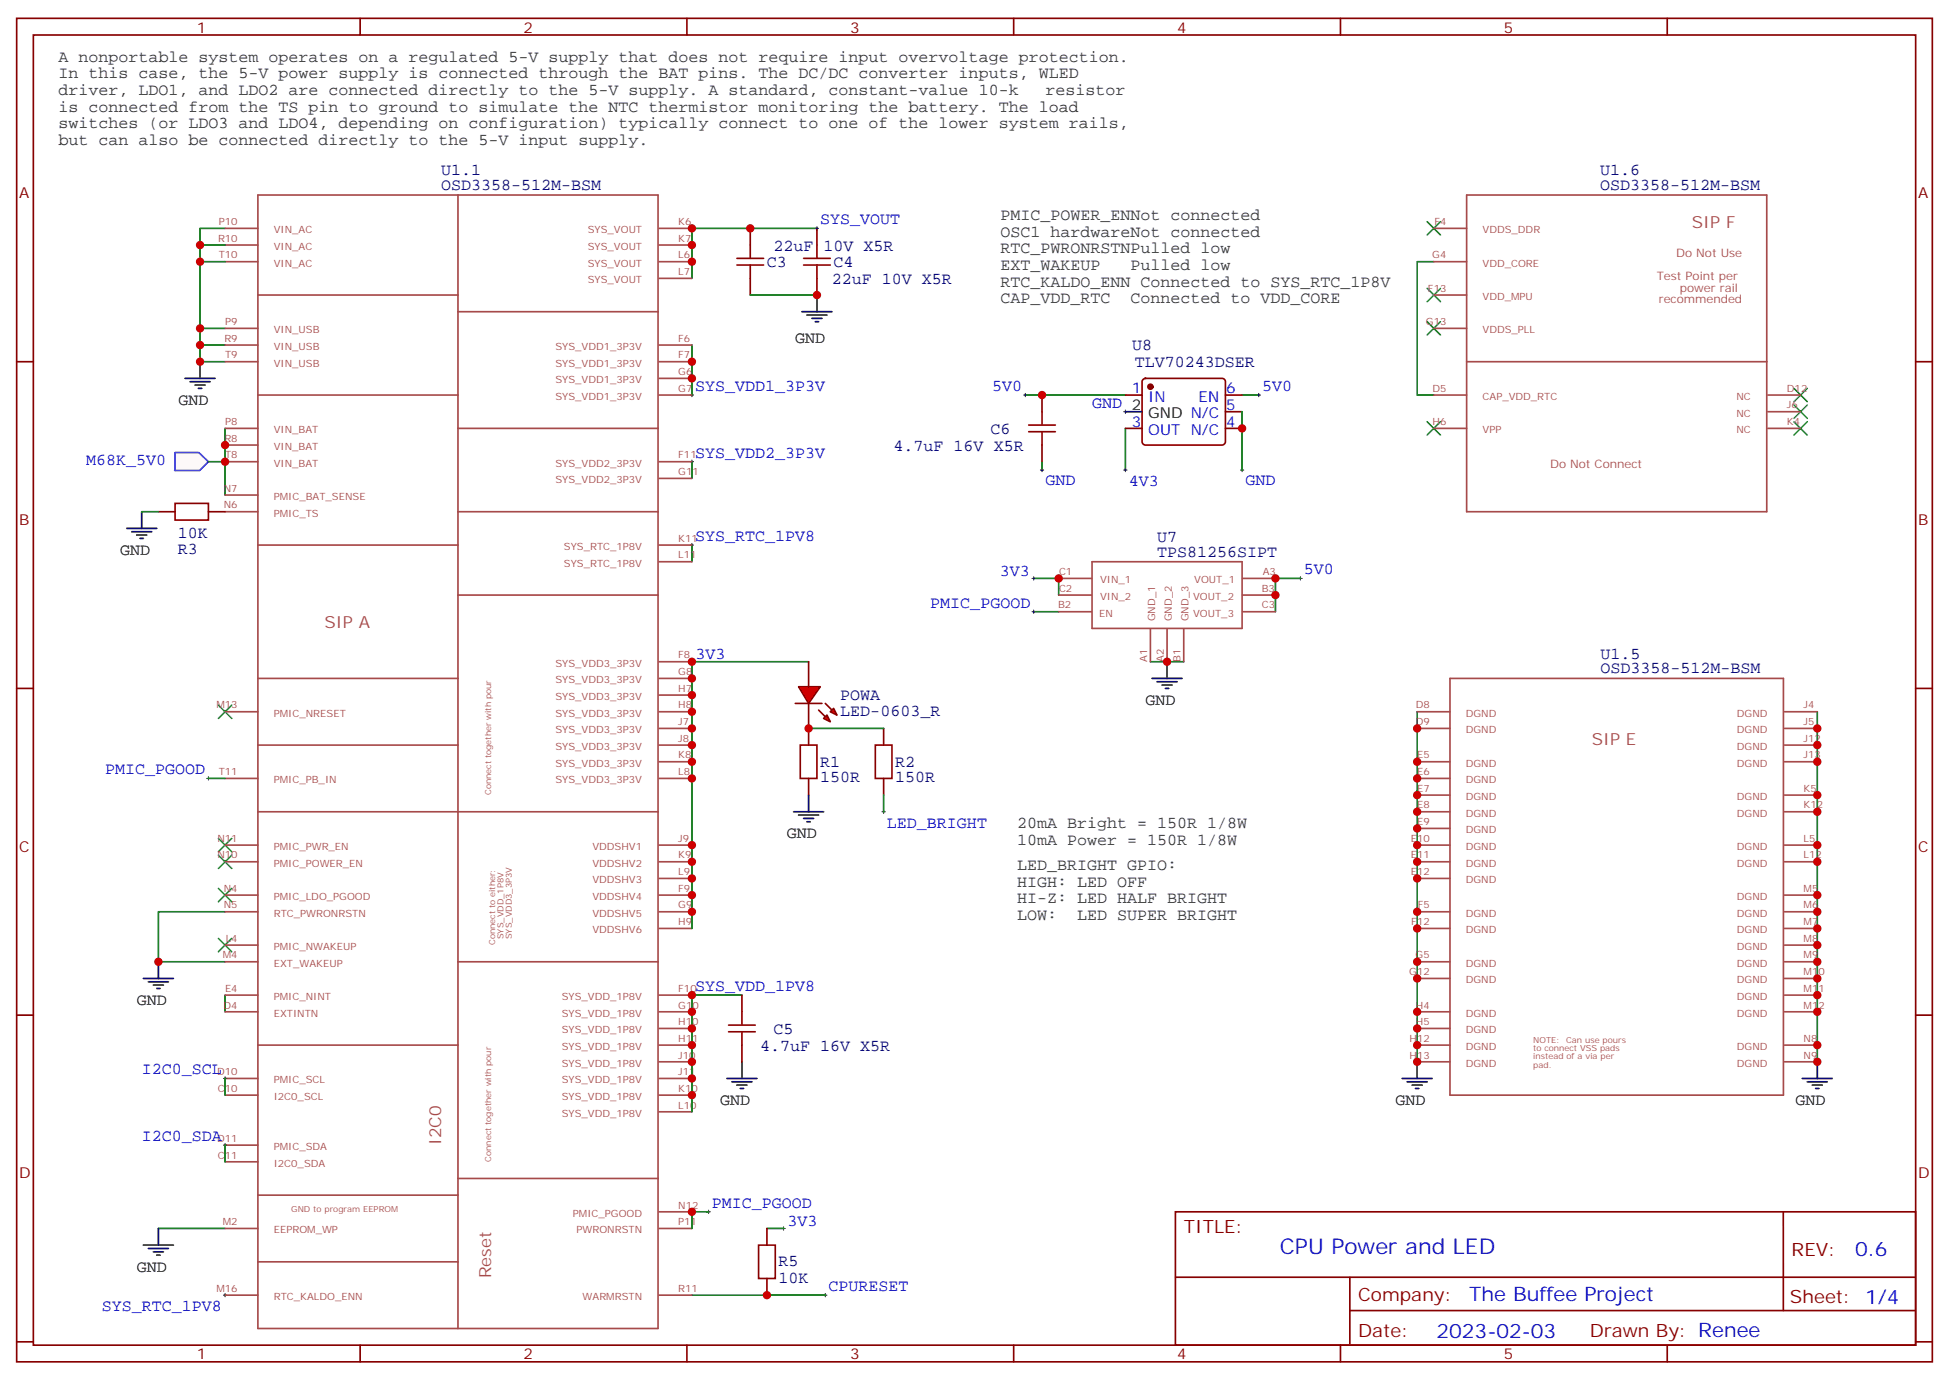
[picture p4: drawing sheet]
<svg xmlns="http://www.w3.org/2000/svg" width="412mm" height="292mm" viewBox="0 0 412 292" stroke-linecap="round" stroke-linejoin="round" font-family="sans-serif">
<g fill="none" stroke="#870000" stroke-width=".35">
<path d="M3.5 3.9h405.4v284.3h-405.4zM7.1 7.4h398.2v277.3h-398.2zM76.2 3.9v3.5M145.3 3.9v3.5M214.5 3.9v3.5M283.6 3.9v3.5M352.8 3.9v3.5M158.7 48.3v3.6M158.7 58.9v3.5M3.5 76.6h3.6M405.3 76.6h3.6M220.5 83.6v3.5"/>
<path d="M220.5 94.2v3.5M238.1 83.6h3.6M238.1 90.7h3.6M241.9 80.3l.5-.2h16.2a.71 .71 0 0 1 .7 .7v12.7a.76 .76 0 0 1-.7 .7h-16.2a.76 .76 0 0 1-.7-.7v-12.7zM259.3 83.6h3.5M259.3 90.7h3.5M259.3 87.1h3.5M3.5 145.7h3.6M405.3 145.7h3.6M3.5 214.8h3.6M405.3 214.8h3.6M248.7 256.5h156.6v28.2h-156.6z"/>
<path d="M377.3 256.5v20.9M248.7 270.3h156.5M285.6 277.4h119.6M285.6 270.3v14.1M3.5 284h3.6M76.2 284.7v3.5M145.3 284.7v3.5M214.5 284.7v3.5M283.6 284.7v3.5M352.8 284.7v3.5M405.3 284h3.6"/>
</g>
<g fill="none" stroke="#008700" stroke-width=".35">
<path d="M47.6 48.3h-5.3v21.2h5.3M172.9 48.3h-26.5v10.6M303.4 55.4h-3.5v28.2h3.5M42.3 69.5v7.1h5.3M42.3 73h5.3M146.4 73v10.6M47.6 90.7v14.1M146.4 97.7v3.5M217 83.6h21.1M220.5 97.7v1.8M238.1 90.7v8.8M262.8 83.6h3.5"/>
<path d="M146.4 115.4v3.5M218.7 122.4h5.3v3.5M218.7 129.5h5.3M275.2 122.4h-5.3v7.1M171.1 140.1h-24.7v56.4M243.4 140.1h7.1M299.9 150.6v74.1M384.5 150.6v74.1M47.6 193h-14.1v10.6h14.1M47.6 210.6v3.5M157 210.6h-10.6v24.7M33.5 260h14.1"/>
<path d="M146.4 274.1h28.2"/>
</g>
<g fill="none" stroke="#3c3" stroke-width=".35">
<path d="M302 46.9l2.8 2.8M304.8 46.9l-2.8 2.8M302 68.1l2.8 2.8M302 61l2.8 2.9M304.8 68.1l-2.8 2.8M304.8 61l-2.8 2.9M302 89.3l2.8 2.8M304.8 89.3l-2.8 2.8M379.6 89.3l2.8 2.8M379.6 85.7l2.8 2.8M379.6 82.2l2.8 2.8M382.4 89.3l-2.8 2.8"/>
<path d="M382.4 85.7l-2.8 2.8M382.4 82.2l-2.8 2.8M46.2 149.2l2.8 2.8M49 149.2l-2.8 2.8M46.2 177.4l2.8 2.9M49 177.4l-2.8 2.9M46.2 198.6l2.8 2.8M46.2 188l2.8 2.9M46.2 181l2.8 2.8M49 198.6l-2.8 2.8M49 188l-2.8 2.9M49 181l-2.8 2.8"/>
</g>
<g fill="none" stroke="#a64a4a" stroke-width=".35">
<path d="M47.6 48.3h7M47.6 55.4h7M47.6 51.9h7M54.6 41.3h84.6v239.9h-84.6zM96.9 41.3v239.9M139.5 48.3h6.9M139.5 55.4h6.9M139.5 51.9h6.9M139.5 58.9h6.9M303.4 48.3h6.9M303.4 55.4h6.9M310.3 41.3h63.5v67h-63.5z"/>
<path d="M47.6 69.5h7M47.6 76.6h7M47.6 73h7M54.6 62.4h42.3M96.9 66h42.3M139.5 76.6h6.9M139.5 73h6.9M303.4 62.4h6.9M303.4 69.5h6.9M310.3 76.6h63.5M47.6 90.7h7M47.6 94.2h7"/>
<path d="M47.6 97.7h7M54.6 83.6h42.3M96.9 90.7h42.3M139.5 83.6h6.9M139.5 97.7h6.9M139.5 80.1h6.9M303.4 83.6h6.9M303.4 90.7h6.9M374.1 83.6h6.9M374.1 90.7h6.9M374.1 87.1h6.9M47.6 108.3h7"/>
<path d="M47.6 104.8h7M54.6 115.4h42.3M96.9 108.3h42.3M139.5 101.2h6.9M139.5 115.4h6.9M139.5 118.9h6.9M231.1 118.9h31.7v14.1h-31.7zM96.9 125.9h42.3M224 125.9h7M224 122.4h7M224 129.5h7M243.4 133.1v7"/>
<path d="M246.9 133.1v7M250.5 133.1v7M262.9 125.9h7M262.9 122.4h7M262.9 129.5h7M47.6 150.6h7M54.6 143.6h42.3M54.6 157.7h42.3M139.5 143.6h6.9M139.5 150.6h6.9M139.5 154.2h6.9M139.5 157.7h6.9"/>
<path d="M139.5 140.1h6.9M139.5 147.1h6.9M299.9 150.6h6.9M299.9 154.2h6.9M306.8 143.6h70.6v88.2h-70.6zM377.6 150.6h6.9M377.6 154.2h6.9M377.6 157.7h6.9M47.6 164.7h7M47.6 178.9h7M54.6 171.8h84.6M139.5 161.2h6.9"/>
<path d="M139.5 164.7h6.9M139.5 178.9h6.9M299.9 161.2h6.9M299.9 164.7h6.9M299.9 168.3h6.9M299.9 171.8h6.9M299.9 175.3h6.9M299.9 178.9h6.9M377.6 161.2h6.9M377.6 168.3h6.9M377.6 171.8h6.9M377.6 178.9h6.9"/>
<path d="M47.6 182.4h7M47.6 193h7M47.6 189.4h7M139.5 182.4h6.9M139.5 185.9h6.9M139.5 193h6.9M139.5 196.5h6.9M139.5 189.4h6.9M299.9 182.4h6.9M299.9 185.9h6.9M299.9 193h6.9M299.9 196.5h6.9"/>
<path d="M377.6 182.4h6.9M377.6 193h6.9M377.6 196.5h6.9M377.6 189.4h6.9M47.6 203.6h7M47.6 214.1h7M47.6 200h7M47.6 210.6h7M96.9 203.6h42.3M139.5 214.1h6.9M139.5 217.7h6.9M139.5 210.6h6.9"/>
<path d="M299.9 203.6h6.9M299.9 207.1h6.9M299.9 214.1h6.9M299.9 217.7h6.9M377.6 203.6h6.9M377.6 207.1h6.9M377.6 214.1h6.9M377.6 200h6.9M377.6 210.6h6.9M47.6 231.8h7M47.6 228.2h7M54.6 221.2h42.3"/>
<path d="M139.5 231.8h6.9M139.5 221.2h6.9M139.5 224.7h6.9M139.5 228.2h6.9M139.5 235.3h6.9M299.9 221.2h6.9M299.9 224.7h6.9M377.6 221.2h6.9M377.6 224.7h6.9M47.6 245.9h7M47.6 242.4h7M47.6 260h7"/>
<path d="M54.6 252.9h42.3M96.9 249.4h42.3M139.5 256.5h6.9M139.5 260h6.9M47.6 274.1h7M54.6 267.1h42.3M139.5 274.1h6.9"/>
</g>
<g fill="none" stroke="#000" stroke-width=".35">
<path d="M42.3 76.6v3.5M169.7 66h6.3M170.7 66.7h4.3M171.8 67.4h2.1M172.5 68.1h.7M172.9 62.4v3.6M39.2 80.1h6.3M40.2 80.8h4.2M41.3 81.5h2.1M42 82.2h.7M238.1 87.1h3.6M243.8 143.6h6.3"/>
<path d="M244.8 144.3h4.3M245.9 145h2.1M246.6 145.7h.7M246.9 140.1v3.5M30.3 207.1h6.4M31.4 207.8h4.2M32.5 208.5h2.1M33.2 209.2h.7M33.5 203.6v3.5M296.7 228.2h6.3M297.7 229h4.3M298.8 229.7h2.1"/>
<path d="M299.5 230.4h.7M299.9 224.7v3.5M381.4 228.2h6.3M382.4 229h4.2M383.5 229.7h2.1M384.2 230.4h.7M384.5 224.7v3.5M33.5 260v3.5M30.3 263.5h6.4M31.4 264.2h4.2M32.5 264.9h2.1M33.2 265.6h.7"/>
</g>
<g fill="none" stroke="#000" stroke-width=".21">
<path d="M146 83.6h.8M146 97.7h.8M146.4 83.3v.7M146.4 97.4v.7M216.6 83.6h.7M217 83.3v.7M220.1 99.5h.7M220.5 99.1v.7M237.8 99.5h.7M237.8 87.1h.7M238.1 86.8v.7M238.1 99.1v.7"/>
<path d="M266 83.6h.7M266.3 83.3v.7M146 115.4h.8M146.4 115v.7M146.4 139.7v.7M218.4 122.4h.7M218.4 129.5h.7M218.7 122.1v.7M218.7 129.1v.7M274.8 122.4h.7M275.2 122.1v.7M146 140.1h.8"/>
<path d="M146 210.6h.8M146.4 210.3v.7M149.6 256.5h.7M149.9 256.1v.7M165.5 260h.7M165.8 259.6v.7M47.3 274.1h.7M47.6 273.8v.7"/>
</g>
<path d="M155.9 56.1h5.7M155.9 54.7h5.7M158.7 51.9v2.8M158.7 56.1v2.8M217.7 90h5.6M217.7 91.4h5.6M220.5 87.1v2.9M220.5 91.4v2.8" fill="none" stroke="#a10000" stroke-width=".35"/>
<circle cx="243.4" cy="81.8" r=".53" fill="#870000" stroke="#870000" stroke-width=".35"/>
<g fill="#f00" stroke="#870000" stroke-width=".35">
<path d="M169 145.3h4.6l-2.5 3.6z"/>
<path d="M168.3 148.9h5.6z"/>
</g>
<g fill="#870000" stroke="#870000" stroke-width=".35">
<path d="M174.6 148.9l1.4 1.4z"/>
<path d="M173.2 150.3l1.4 1.4z"/>
</g>
<g fill="#f00" stroke="#870000" stroke-width=".35">
<path d="M175.7 150.6l.7-.7 .7 1.4z"/>
<path d="M174.3 152l.7-.7 .7 1.5z"/>
</g>
<path d="M172.9 48.3v3.6M172.9 58.9v3.5M171.1 140.1v5.2M171.1 148.9v8.8M187 154.2v3.5M171.1 164.7v3.6M187 164.7v3.6" fill="none" stroke="#870000" stroke-width=".35"/>
<path d="M170 56.1h5.7M170 54.7h5.7M172.9 51.9v2.8M172.9 56.1v2.8M169.3 157.7h3.6v7h-3.6zM185.2 157.7h3.5v7h-3.5z" fill="none" stroke="#a10000" stroke-width=".35"/>
<path d="M167.9 171.8h6.4M169 172.5h4.2M170 173.2h2.2M170.7 173.9h.7M171.1 168.3v3.5M153.8 228.2h6.4M154.9 229h4.2M155.9 229.7h2.1M156.6 230.4h.7M157 224.7v3.5" fill="none" stroke="#000" stroke-width=".35"/>
<path d="M158.7 62.4h14.2M171.1 154.2h15.9M187 168.3v3.5M149.9 256.5h-3.5v3.5M162.3 260h3.5" fill="none" stroke="#008700" stroke-width=".35"/>
<path d="M186.6 171.8h.7M187 171.4v.8" fill="none" stroke="#000" stroke-width=".21"/>
<path d="M37 95.8h5.1l2 1.9-1.9 1.9h-5.2z" fill="#fff7f7" stroke="#420aff" stroke-width=".35"/>
<path d="M42.3 51.9h5.3M42.3 55.4h5.3M44.1 97.7h3.5M262.8 87.1v12.4M30 108.3h3.5M44.1 164.7h3.5M47.6 228.2v3.6M47.6 242.4v3.5M162.3 274.1h12.3" fill="none" stroke="#008700" stroke-width=".35"/>
<path d="M37 106.5h7.1v3.6h-7.1zM154.2 217h5.6M154.2 218.4h5.6M157 214.1v2.9M157 218.4v2.8M160.5 263.5h3.5v7.1h-3.5z" fill="none" stroke="#a10000" stroke-width=".35"/>
<path d="M33.5 108.3h3.5M44.1 108.3h3.5M157 210.6v3.5M157 221.2v3.5M162.3 260v3.5M162.3 270.6v3.5" fill="none" stroke="#870000" stroke-width=".35"/>
<path d="M26.8 111.8h6.4M27.9 112.5h4.2M28.9 113.2h2.1M29.6 113.9h.7M30 108.3v3.5" fill="none" stroke="#000" stroke-width=".35"/>
<path d="M172.5 48.3h.7M172.9 48v.7M262.5 99.5h.7M262.8 99.1v.7M43.7 164.7h.7M44.1 164.4v.7M47.3 228.2h.7M47.6 227.9v.7M47.3 242.4h.7M47.6 242v.7M174.3 274.1h.7M174.6 273.8v.7" fill="none" stroke="#000" stroke-width=".21"/>
<g fill="#c00">
<circle cx="384.5" cy="224.7" r=".88"/>
<circle cx="384.5" cy="154.2" r=".88"/>
<circle cx="384.5" cy="157.7" r=".88"/>
<circle cx="384.5" cy="161.2" r=".88"/>
<circle cx="384.5" cy="168.3" r=".88"/>
<circle cx="384.5" cy="171.8" r=".88"/>
<circle cx="384.5" cy="178.9" r=".88"/>
<circle cx="384.5" cy="182.4" r=".88"/>
<circle cx="384.5" cy="189.4" r=".88"/>
<circle cx="384.5" cy="193" r=".88"/>
<circle cx="384.5" cy="196.5" r=".88"/>
<circle cx="384.5" cy="200" r=".88"/>
<circle cx="384.5" cy="203.6" r=".88"/>
<circle cx="384.5" cy="207.1" r=".88"/>
<circle cx="384.5" cy="210.6" r=".88"/>
<circle cx="384.5" cy="214.1" r=".88"/>
<circle cx="384.5" cy="221.2" r=".88"/>
<circle cx="299.9" cy="221.2" r=".88"/>
<circle cx="299.9" cy="217.7" r=".88"/>
<circle cx="299.9" cy="214.1" r=".88"/>
<circle cx="299.9" cy="207.1" r=".88"/>
<circle cx="299.9" cy="203.6" r=".88"/>
<circle cx="299.9" cy="196.5" r=".88"/>
<circle cx="299.9" cy="193" r=".88"/>
<circle cx="299.9" cy="185.9" r=".88"/>
<circle cx="299.9" cy="182.4" r=".88"/>
<circle cx="299.9" cy="178.9" r=".88"/>
<circle cx="299.9" cy="175.3" r=".88"/>
<circle cx="299.9" cy="171.8" r=".88"/>
<circle cx="299.9" cy="168.3" r=".88"/>
<circle cx="299.9" cy="164.7" r=".88"/>
<circle cx="299.9" cy="161.2" r=".88"/>
<circle cx="299.9" cy="154.2" r=".88"/>
<circle cx="299.9" cy="224.7" r=".88"/>
<circle cx="42.3" cy="73" r=".88"/>
<circle cx="42.3" cy="76.6" r=".88"/>
<circle cx="33.5" cy="203.6" r=".88"/>
<circle cx="146.4" cy="48.3" r=".88"/>
<circle cx="47.6" cy="97.7" r=".88"/>
<circle cx="47.6" cy="94.2" r=".88"/>
<circle cx="146.4" cy="51.9" r=".88"/>
<circle cx="146.4" cy="55.4" r=".88"/>
<circle cx="146.4" cy="80.1" r=".88"/>
<circle cx="146.4" cy="76.6" r=".88"/>
<circle cx="224" cy="122.4" r=".88"/>
<circle cx="246.9" cy="140.1" r=".88"/>
<circle cx="220.5" cy="83.6" r=".88"/>
<circle cx="146.4" cy="214.1" r=".88"/>
<circle cx="146.4" cy="217.7" r=".88"/>
<circle cx="146.4" cy="221.2" r=".88"/>
<circle cx="146.4" cy="224.7" r=".88"/>
<circle cx="146.4" cy="228.2" r=".88"/>
<circle cx="146.4" cy="231.8" r=".88"/>
<circle cx="146.4" cy="193" r=".88"/>
<circle cx="146.4" cy="182.4" r=".88"/>
<circle cx="146.4" cy="185.9" r=".88"/>
<circle cx="146.4" cy="189.4" r=".88"/>
<circle cx="146.4" cy="178.9" r=".88"/>
<circle cx="146.4" cy="210.6" r=".88"/>
<circle cx="146.4" cy="256.5" r=".88"/>
<circle cx="172.9" cy="62.4" r=".88"/>
<circle cx="158.8" cy="48.3" r=".88"/>
<circle cx="171.1" cy="154.2" r=".88"/>
<circle cx="42.3" cy="69.5" r=".88"/>
<circle cx="42.3" cy="51.9" r=".88"/>
<circle cx="42.3" cy="55.4" r=".88"/>
<circle cx="269.9" cy="125.9" r=".88"/>
<circle cx="269.9" cy="122.4" r=".88"/>
<circle cx="146.4" cy="140.1" r=".88"/>
<circle cx="146.4" cy="164.7" r=".88"/>
<circle cx="146.4" cy="143.6" r=".88"/>
<circle cx="146.4" cy="147.1" r=".88"/>
<circle cx="146.4" cy="150.6" r=".88"/>
<circle cx="146.4" cy="154.2" r=".88"/>
<circle cx="146.4" cy="157.7" r=".88"/>
<circle cx="146.4" cy="161.2" r=".88"/>
<circle cx="162.3" cy="274.1" r=".88"/>
<circle cx="262.8" cy="90.7" r=".88"/>
</g>
<text font-size="4.6" fill="#00f" x="270.8" y="265.5">CPU Power and LED</text>
<g font-size="4.2" fill="#00f">
<text x="392.5" y="265.7">0.6</text>
<text x="310.9" y="275.3">The Buffee Project</text>
<text x="304" y="283.1">2023-02-03</text>
</g>
<g font-size="3.9" fill="#800">
<text x="250.5" y="261.1">TITLE:</text>
<text x="379.1" y="265.7">REV:</text>
<text x="287.4" y="275.3">Company:</text>
<text x="378.7" y="275.9">Sheet: 1/4</text>
<text x="287.4" y="282.9">Date:</text>
<text x="336.4" y="283">Drawn By: Renee</text>
</g>
<g font-size="3.5" fill="#333">
<text x="12.3" y="13.1">A nonportable system operates on a regulated 5-V supply that does not require input overvoltage protection.</text>
<text x="12.3" y="16.6">In this case, the 5-V power supply is connected through the BAT pins. The DC/DC converter inputs, WLED</text>
<text x="12.3" y="20.1">driver, LDO1, and LDO2 are connected directly to the 5-V supply. A standard, constant-value 10-k</text>
<text x="12.3" y="23.6">is connected from the TS pin to ground to simulate the NTC thermistor monitoring the battery. The load</text>
<text x="221.2" y="20.1">resistor</text>
<text x="12.3" y="27.2">switches (or LDO3 and LDO4, depending on configuration) typically connect to one of the lower system rails,</text>
<text x="12.3" y="30.7">but can also be connected directly to the 5-V input supply.</text>
<text x="211.7" y="46.6">PMIC_POWER_ENNot connected</text>
<text x="211.7" y="50.1">OSC1 hardwareNot connected</text>
<text x="211.7" y="53.6">RTC_PWRONRSTNPulled low</text>
<text x="211.7" y="57.2">EXT_WAKEUP</text>
<text x="239.2" y="57.2">Pulled low</text>
<text x="211.7" y="60.7">RTC_KALDO_ENN Connected to SYS_RTC_1P8V</text>
<text x="211.7" y="64.2">CAP_VDD_RTC</text>
<text x="239.2" y="64.2">Connected to VDD_CORE</text>
<text x="215.2" y="175.3">20mA Bright = 150R 1/8W</text>
<text x="215.2" y="178.9">10mA Power = 150R 1/8W</text>
<text x="215.2" y="184.2">LED_BRIGHT GPIO:</text>
<text x="215.2" y="187.7">HIGH: LED OFF</text>
<text x="215.2" y="191.2">HI-Z: LED HALF BRIGHT</text>
<text x="215.2" y="194.7">LOW:</text>
<text x="227.9" y="194.7">LED SUPER BRIGHT</text>
</g>
<g font-size="3.5" fill="#000080">
<text x="93.3" y="40.2">OSD3358-512M-BSM</text>
<text x="93.3" y="37.1">U1.1</text>
<text x="338.6" y="40.2">OSD3358-512M-BSM</text>
<text x="338.6" y="37.1">U1.6</text>
<text x="163.7" y="53">22uF 10V X5R</text>
<text x="162.3" y="56.5">C3</text>
<text x="176.4" y="56.5">C4</text>
<text x="176" y="60.1">22uF 10V X5R</text>
<text x="239.5" y="74.2">U8</text>
<text x="240.1" y="77.7">TLV70243DSER</text>
<text x="189.1" y="95.4">4.7uF 16V X5R</text>
<text x="209.5" y="91.8">C6</text>
<text x="37.7" y="113.8">10K</text>
<text x="37.7" y="117.2">R3</text>
<text x="244.8" y="117.8">TPS81256SIPT</text>
<text x="244.8" y="114.7">U7</text>
<text x="338.7" y="142.5">OSD3358-512M-BSM</text>
<text x="338.7" y="139.4">U1.5</text>
<text x="177.8" y="148.2">POWA</text>
<text x="177.8" y="151.4">LED-0603_R</text>
<text x="173.6" y="165.5">150R</text>
<text x="173.6" y="162.3">R1</text>
<text x="189.4" y="165.5">150R</text>
<text x="189.4" y="162.3">R2</text>
<text x="163.7" y="218.8">C5</text>
<text x="160.9" y="222.4">4.7uF 16V X5R</text>
<text x="164.7" y="268">R5</text>
<text x="164.7" y="271.5">10K</text>
</g>
<g font-size="3.5" fill="#00f">
<text x="173.6" y="47.4">SYS_VOUT</text>
<text x="147.1" y="82.7">SYS_VDD1_3P3V</text>
<text x="209.9" y="82.7">5V0</text>
<text x="267.1" y="82.7">5V0</text>
<text x="231.1" y="86.3">GND 2</text>
<text x="18.2" y="98.4">M68K_5V0</text>
<text x="147.1" y="96.8">SYS_VDD2_3P3V</text>
<text x="221.2" y="102.7">GND</text>
<text x="238.8" y="102.8">4V3</text>
<text x="263.5" y="102.7">GND</text>
<text x="147.1" y="114.5">SYS_RTC_1PV8</text>
<text x="211.6" y="121.9">3V3</text>
<text x="275.9" y="121.5">5V0</text>
<text x="196.8" y="128.6">PMIC_PGOOD</text>
<text x="147.2" y="139.5">3V3</text>
<text x="22.2" y="163.9">PMIC_PGOOD</text>
<text x="187.7" y="175.2">LED_BRIGHT</text>
<text x="147.1" y="209.7">SYS_VDD_1PV8</text>
<text x="30" y="227.4">I2C0_SCL</text>
<text x="30" y="241.5">I2C0_SDA</text>
<text x="150.6" y="255.6">PMIC_PGOOD</text>
<text x="166.6" y="259.5">3V3</text>
<text x="175.3" y="273.2">CPURESET</text>
<text x="21.5" y="277.5">SYS_RTC_1PV8</text>
</g>
<g font-size="3.5" fill="#a54b4b">
<text x="358" y="48.3">SIP F</text>
<text x="68.7" y="133">SIP A</text>
<text x="336.8" y="157.7">SIP E</text>
<text x="93.4" y="242.4" transform="rotate(-90 93.4 242.4)">I2C0</text>
<text x="104" y="270.6" transform="rotate(-90 104 270.6)">Reset</text>
</g>
<g font-size="3.5">
<text x="168.3" y="72.7">GND</text>
<text x="37.7" y="85.7">GND</text>
<text x="25.4" y="117.5">GND</text>
<text x="242.4" y="149.2">GND</text>
<text x="166.5" y="177.4">GND</text>
<text x="28.9" y="212.7">GND</text>
<text x="152.4" y="233.9">GND</text>
<text x="295.3" y="233.9">GND</text>
<text x="379.9" y="233.9">GND</text>
<text x="28.9" y="269.2">GND</text>
</g>
<g font-size="3.2" fill="#800">
<text x="41.6" y="6.9">1</text>
<text x="110.8" y="6.9">2</text>
<text x="179.9" y="6.9">3</text>
<text x="249.1" y="6.9">4</text>
<text x="318.2" y="6.9">5</text>
<text x="4.1" y="42">A</text>
<text x="405.9" y="42">A</text>
<text x="4.1" y="111.1">B</text>
<text x="405.9" y="111.1">B</text>
<text x="4.1" y="180.3">C</text>
<text x="405.9" y="180.3">C</text>
<text x="4.1" y="249.4">D</text>
<text x="405.9" y="249.4">D</text>
<text x="41.6" y="287.7">1</text>
<text x="110.8" y="287.7">2</text>
<text x="179.9" y="287.7">3</text>
<text x="249.1" y="287.7">4</text>
<text x="318.2" y="287.7">5</text>
</g>
<g font-size="3.2" fill="#00f">
<text x="239.5" y="83.3">1</text>
<text x="259.5" y="83.3">6</text>
<text x="243" y="85">IN</text>
<text x="253.6" y="85">EN</text>
<text x="259.5" y="86.8">5</text>
<text x="239.5" y="90.3">3</text>
<text x="243" y="92.1">OUT N/C</text>
<text x="259.5" y="90.3">4</text>
</g>
<text font-size="3.2" x="243" y="88.5">GND N/C</text>
<g font-size="2.5" fill="#a54b4b">
<text x="350.5" y="59.3">Test Point per</text>
<text x="354.6" y="54.3">Do Not Use</text>
<text x="351" y="64.2">recommended</text>
<text x="355.5" y="61.7">power rail</text>
<text x="328" y="99">Do Not Connect</text>
</g>
<g font-size="2.1" fill="#a54b4b">
<text x="46.3" y="47.6">P10</text>
<text x="143.5" y="47.6">K6</text>
<text x="303.5" y="47.6">F4</text>
<text x="46.1" y="51.2">R10</text>
<text x="57.9" y="49.4">VIN_AC</text>
<text x="57.9" y="52.9">VIN_AC</text>
<text x="124.4" y="49.4">SYS_VOUT</text>
<text x="124.4" y="52.9">SYS_VOUT</text>
<text x="143.5" y="51.2">K7</text>
<text x="313.7" y="49.4">VDDS_DDR</text>
<text x="46.3" y="54.7">T10</text>
<text x="57.9" y="56.4">VIN_AC</text>
<text x="124.4" y="56.4">SYS_VOUT</text>
<text x="124.4" y="60">SYS_VOUT</text>
<text x="143.5" y="54.7">L6</text>
<text x="143.5" y="58.2">L7</text>
<text x="303.1" y="54.7">G4</text>
<text x="313.7" y="56.4">VDD_CORE</text>
<text x="302.2" y="61.7">F13</text>
<text x="313.7" y="63.5">VDD_MPU</text>
<text x="47.7" y="68.8">P9</text>
<text x="57.9" y="70.5">VIN_USB</text>
<text x="301.7" y="68.8">G13</text>
<text x="313.7" y="70.5">VDDS_PLL</text>
<text x="47.5" y="72.3">R9</text>
<text x="47.6" y="75.9">T9</text>
<text x="57.9" y="74.1">VIN_USB</text>
<text x="57.9" y="77.6">VIN_USB</text>
<text x="117.5" y="74.1">SYS_VDD1_3P3V</text>
<text x="117.5" y="77.6">SYS_VDD1_3P3V</text>
<text x="143.5" y="72.3">F6</text>
<text x="143.5" y="75.9">F7</text>
<text x="117.5" y="81.1">SYS_VDD1_3P3V</text>
<text x="143.5" y="79.4">G6</text>
<text x="143.5" y="82.9">G7</text>
<text x="303.1" y="82.9">D5</text>
<text x="378.1" y="82.9">D12</text>
<text x="47.7" y="90">P8</text>
<text x="117.5" y="84.6">SYS_VDD1_3P3V</text>
<text x="303.1" y="90">H6</text>
<text x="313.7" y="84.6">CAP_VDD_RTC</text>
<text x="367.4" y="84.6">NC</text>
<text x="367.4" y="88.2">NC</text>
<text x="378.1" y="86.4">J6</text>
<text x="378.1" y="90">K4</text>
<text x="47.5" y="93.5">R8</text>
<text x="57.9" y="91.7">VIN_BAT</text>
<text x="57.9" y="95.2">VIN_BAT</text>
<text x="313.7" y="91.7">VPP</text>
<text x="367.4" y="91.7">NC</text>
<text x="47.6" y="97">T8</text>
<text x="57.9" y="98.8">VIN_BAT</text>
<text x="117.5" y="98.8">SYS_VDD2_3P3V</text>
<text x="143.5" y="97">F11</text>
<text x="143.5" y="100.6">G11</text>
<text x="47.4" y="107.6">N6</text>
<text x="47.4" y="104.1">N7</text>
<text x="57.9" y="105.8">PMIC_BAT_SENSE</text>
<text x="117.5" y="102.3">SYS_VDD2_3P3V</text>
<text x="57.9" y="109.3">PMIC_TS</text>
<text x="119.3" y="116.4">SYS_RTC_1P8V</text>
<text x="119.3" y="119.9">SYS_RTC_1P8V</text>
<text x="143.5" y="114.7">K11</text>
<text x="143.5" y="118.2">L11</text>
<text x="224.1" y="121.7">C1</text>
<text x="224.1" y="125.2">C2</text>
<text x="232.8" y="123.5">VIN_1</text>
<text x="252.7" y="123.5">VOUT_1</text>
<text x="267" y="125.2">B3</text>
<text x="267.2" y="121.7">A3</text>
<text x="223.9" y="128.8">B2</text>
<text x="232.6" y="130.5">EN</text>
<text x="232.8" y="127">VIN_2</text>
<text x="244.5" y="131.5" transform="rotate(-90 244.5 131.5)">GND_1</text>
<text x="248" y="131.5" transform="rotate(-90 248 131.5)">GND_2</text>
<text x="251.5" y="131.5" transform="rotate(-90 251.5 131.5)">GND_3</text>
<text x="252.5" y="127">VOUT_2</text>
<text x="252.5" y="130.5">VOUT_3</text>
<text x="267" y="128.8">C3</text>
<text x="117.5" y="141.1">SYS_VDD3_3P3V</text>
<text x="143.5" y="139.4">F8</text>
<text x="143.5" y="142.9">G8</text>
<text x="242.7" y="140.2" transform="rotate(-90 242.7 140.2)">A1</text>
<text x="246.2" y="140.2" transform="rotate(-90 246.2 140.2)">A2</text>
<text x="249.8" y="140.2" transform="rotate(-90 249.8 140.2)">B1</text>
<text x="45.8" y="149.9">M13</text>
<text x="117.5" y="144.6">SYS_VDD3_3P3V</text>
<text x="117.5" y="148.1">SYS_VDD3_3P3V</text>
<text x="143.5" y="146.4">H7</text>
<text x="143.5" y="149.9">H8</text>
<text x="299.6" y="149.9">D8</text>
<text x="381.6" y="149.9">J4</text>
<text x="57.9" y="151.7">PMIC_NRESET</text>
<text x="117.5" y="151.7">SYS_VDD3_3P3V</text>
<text x="117.5" y="155.2">SYS_VDD3_3P3V</text>
<text x="143.5" y="153.5">J7</text>
<text x="299.6" y="153.5">D9</text>
<text x="310.2" y="151.7">DGND</text>
<text x="310.2" y="155.2">DGND</text>
<text x="367.5" y="151.7">DGND</text>
<text x="367.5" y="155.2">DGND</text>
<text x="381.6" y="153.5">J5</text>
<text x="117.5" y="158.7">SYS_VDD3_3P3V</text>
<text x="143.5" y="157">J8</text>
<text x="143.5" y="160.5">K8</text>
<text x="299.8" y="160.5">E5</text>
<text x="367.5" y="158.7">DGND</text>
<text x="381.6" y="157">J12</text>
<text x="381.6" y="160.5">J13</text>
<text x="46.3" y="164.1">T11</text>
<text x="57.9" y="165.8">PMIC_PB_IN</text>
<text x="117.5" y="162.3">SYS_VDD3_3P3V</text>
<text x="117.5" y="165.8">SYS_VDD3_3P3V</text>
<text x="143.5" y="164.1">L8</text>
<text x="299.8" y="164.1">E6</text>
<text x="299.8" y="167.6">E7</text>
<text x="310.2" y="162.3">DGND</text>
<text x="310.2" y="165.8">DGND</text>
<text x="367.5" y="162.3">DGND</text>
<text x="381.6" y="167.6">K5</text>
<text x="299.8" y="171.1">E8</text>
<text x="310.2" y="169.3">DGND</text>
<text x="310.2" y="172.8">DGND</text>
<text x="367.5" y="169.3">DGND</text>
<text x="367.5" y="172.8">DGND</text>
<text x="381.6" y="171.1">K12</text>
<text x="46" y="178.2">N11</text>
<text x="57.9" y="179.9">PMIC_PWR_EN</text>
<text x="125.3" y="179.9">VDDSHV1</text>
<text x="143.5" y="178.2">J9</text>
<text x="298.5" y="178.2">E10</text>
<text x="299.8" y="174.6">E9</text>
<text x="310.2" y="176.4">DGND</text>
<text x="310.2" y="179.9">DGND</text>
<text x="367.5" y="179.9">DGND</text>
<text x="381.6" y="178.2">L5</text>
<text x="46" y="181.7">N10</text>
<text x="57.9" y="183.4">PMIC_POWER_EN</text>
<text x="125.3" y="183.4">VDDSHV2</text>
<text x="143.5" y="181.7">K9</text>
<text x="143.5" y="185.2">L9</text>
<text x="298.5" y="181.7">E11</text>
<text x="298.5" y="185.2">E12</text>
<text x="310.2" y="183.4">DGND</text>
<text x="367.5" y="183.4">DGND</text>
<text x="381.6" y="181.7">L12</text>
<text x="47.4" y="188.7">N4</text>
<text x="57.9" y="190.5">PMIC_LDO_PGOOD</text>
<text x="125.3" y="187">VDDSHV3</text>
<text x="125.3" y="190.5">VDDSHV4</text>
<text x="143.5" y="188.7">F9</text>
<text x="310.2" y="187">DGND</text>
<text x="367.5" y="190.5">DGND</text>
<text x="381.6" y="188.7">M5</text>
<text x="47.4" y="192.3">N5</text>
<text x="57.9" y="194">RTC_PWRONRSTN</text>
<text x="125.3" y="194">VDDSHV5</text>
<text x="125.3" y="197.5">VDDSHV6</text>
<text x="143.5" y="192.3">G9</text>
<text x="143.5" y="195.8">H9</text>
<text x="298.6" y="195.8">F12</text>
<text x="300" y="192.3">F5</text>
<text x="310.2" y="194">DGND</text>
<text x="310.2" y="197.5">DGND</text>
<text x="367.5" y="194">DGND</text>
<text x="367.5" y="197.5">DGND</text>
<text x="381.6" y="192.3">M6</text>
<text x="381.6" y="195.8">M7</text>
<text x="47.2" y="202.9">M4</text>
<text x="47.8" y="199.3">L4</text>
<text x="57.9" y="201.1">PMIC_NWAKEUP</text>
<text x="299.5" y="202.9">G5</text>
<text x="367.5" y="201.1">DGND</text>
<text x="381.6" y="199.3">M8</text>
<text x="381.6" y="202.9">M9</text>
<text x="47.6" y="209.9">E4</text>
<text x="57.9" y="204.6">EXT_WAKEUP</text>
<text x="143.5" y="209.9">F10</text>
<text x="298.2" y="206.4">G12</text>
<text x="310.2" y="204.6">DGND</text>
<text x="310.2" y="208.1">DGND</text>
<text x="367.5" y="204.6">DGND</text>
<text x="367.5" y="208.1">DGND</text>
<text x="381.6" y="206.4">M10</text>
<text x="381.6" y="209.9">M11</text>
<text x="47.3" y="213.4">D4</text>
<text x="57.9" y="211.6">PMIC_NINT</text>
<text x="57.9" y="215.2">EXTINTN</text>
<text x="118.9" y="211.6">SYS_VDD_1P8V</text>
<text x="118.9" y="215.2">SYS_VDD_1P8V</text>
<text x="143.5" y="213.4">G10</text>
<text x="299.6" y="213.4">H4</text>
<text x="310.2" y="215.2">DGND</text>
<text x="367.5" y="211.6">DGND</text>
<text x="367.5" y="215.2">DGND</text>
<text x="381.6" y="213.4">M12</text>
<text x="118.9" y="218.7">SYS_VDD_1P8V</text>
<text x="143.5" y="217">H10</text>
<text x="143.5" y="220.5">H11</text>
<text x="298.2" y="220.5">H12</text>
<text x="299.6" y="217">H5</text>
<text x="310.2" y="218.7">DGND</text>
<text x="381.6" y="220.5">N8</text>
<text x="46" y="227.6">D10</text>
<text x="118.9" y="222.2">SYS_VDD_1P8V</text>
<text x="118.9" y="225.8">SYS_VDD_1P8V</text>
<text x="143.5" y="224">J10</text>
<text x="143.5" y="227.6">J11</text>
<text x="298.2" y="224">H13</text>
<text x="310.2" y="222.2">DGND</text>
<text x="310.2" y="225.8">DGND</text>
<text x="367.5" y="222.2">DGND</text>
<text x="367.5" y="225.8">DGND</text>
<text x="381.6" y="224">N9</text>
<text x="46.1" y="231.1">C10</text>
<text x="57.9" y="232.8">I2C0_SCL</text>
<text x="57.9" y="229.3">PMIC_SCL</text>
<text x="118.9" y="229.3">SYS_VDD_1P8V</text>
<text x="118.9" y="232.8">SYS_VDD_1P8V</text>
<text x="143.5" y="231.1">K10</text>
<text x="118.9" y="236.3">SYS_VDD_1P8V</text>
<text x="143.5" y="234.6">L10</text>
<text x="46" y="241.7">D11</text>
<text x="46.1" y="245.2">C11</text>
<text x="57.9" y="243.4">PMIC_SDA</text>
<text x="57.9" y="246.9">I2C0_SDA</text>
<text x="121.2" y="257.5">PMIC_PGOOD</text>
<text x="143.5" y="255.8">N12</text>
<text x="47.2" y="259.3">M2</text>
<text x="57.9" y="261">EEPROM_WP</text>
<text x="122" y="261">PWRONRSTN</text>
<text x="143.5" y="259.3">P11</text>
<text x="45.8" y="273.4">M16</text>
<text x="57.9" y="275.1">RTC_KALDO_ENN</text>
<text x="123.3" y="275.1">WARMRSTN</text>
<text x="143.5" y="273.4">R11</text>
</g>
<g font-size="1.8" fill="#a54b4b">
<text x="104" y="168.3" transform="rotate(-90 104 168.3)">Connect together with pour</text>
<text x="104.8" y="200" transform="rotate(-90 104.8 200)">Connect to either:</text>
<text x="106.5" y="198.8" transform="rotate(-90 106.5 198.8)">SYS_VDD_1P8V</text>
<text x="108.3" y="198.8" transform="rotate(-90 108.3 198.8)">SYS_VDD3_3P3V</text>
<text x="324.4" y="220.6">NOTE:</text>
<text x="331.4" y="220.6">Can use pours</text>
<text x="324.4" y="222.4">to connect VSS pads</text>
<text x="324.4" y="224.2">instead of a via per</text>
<text x="324.4" y="225.9">pad.</text>
<text x="104" y="245.9" transform="rotate(-90 104 245.9)">Connect together with pour</text>
<text x="61.6" y="256.5">GND to program EEPROM</text>
</g>
</svg>
